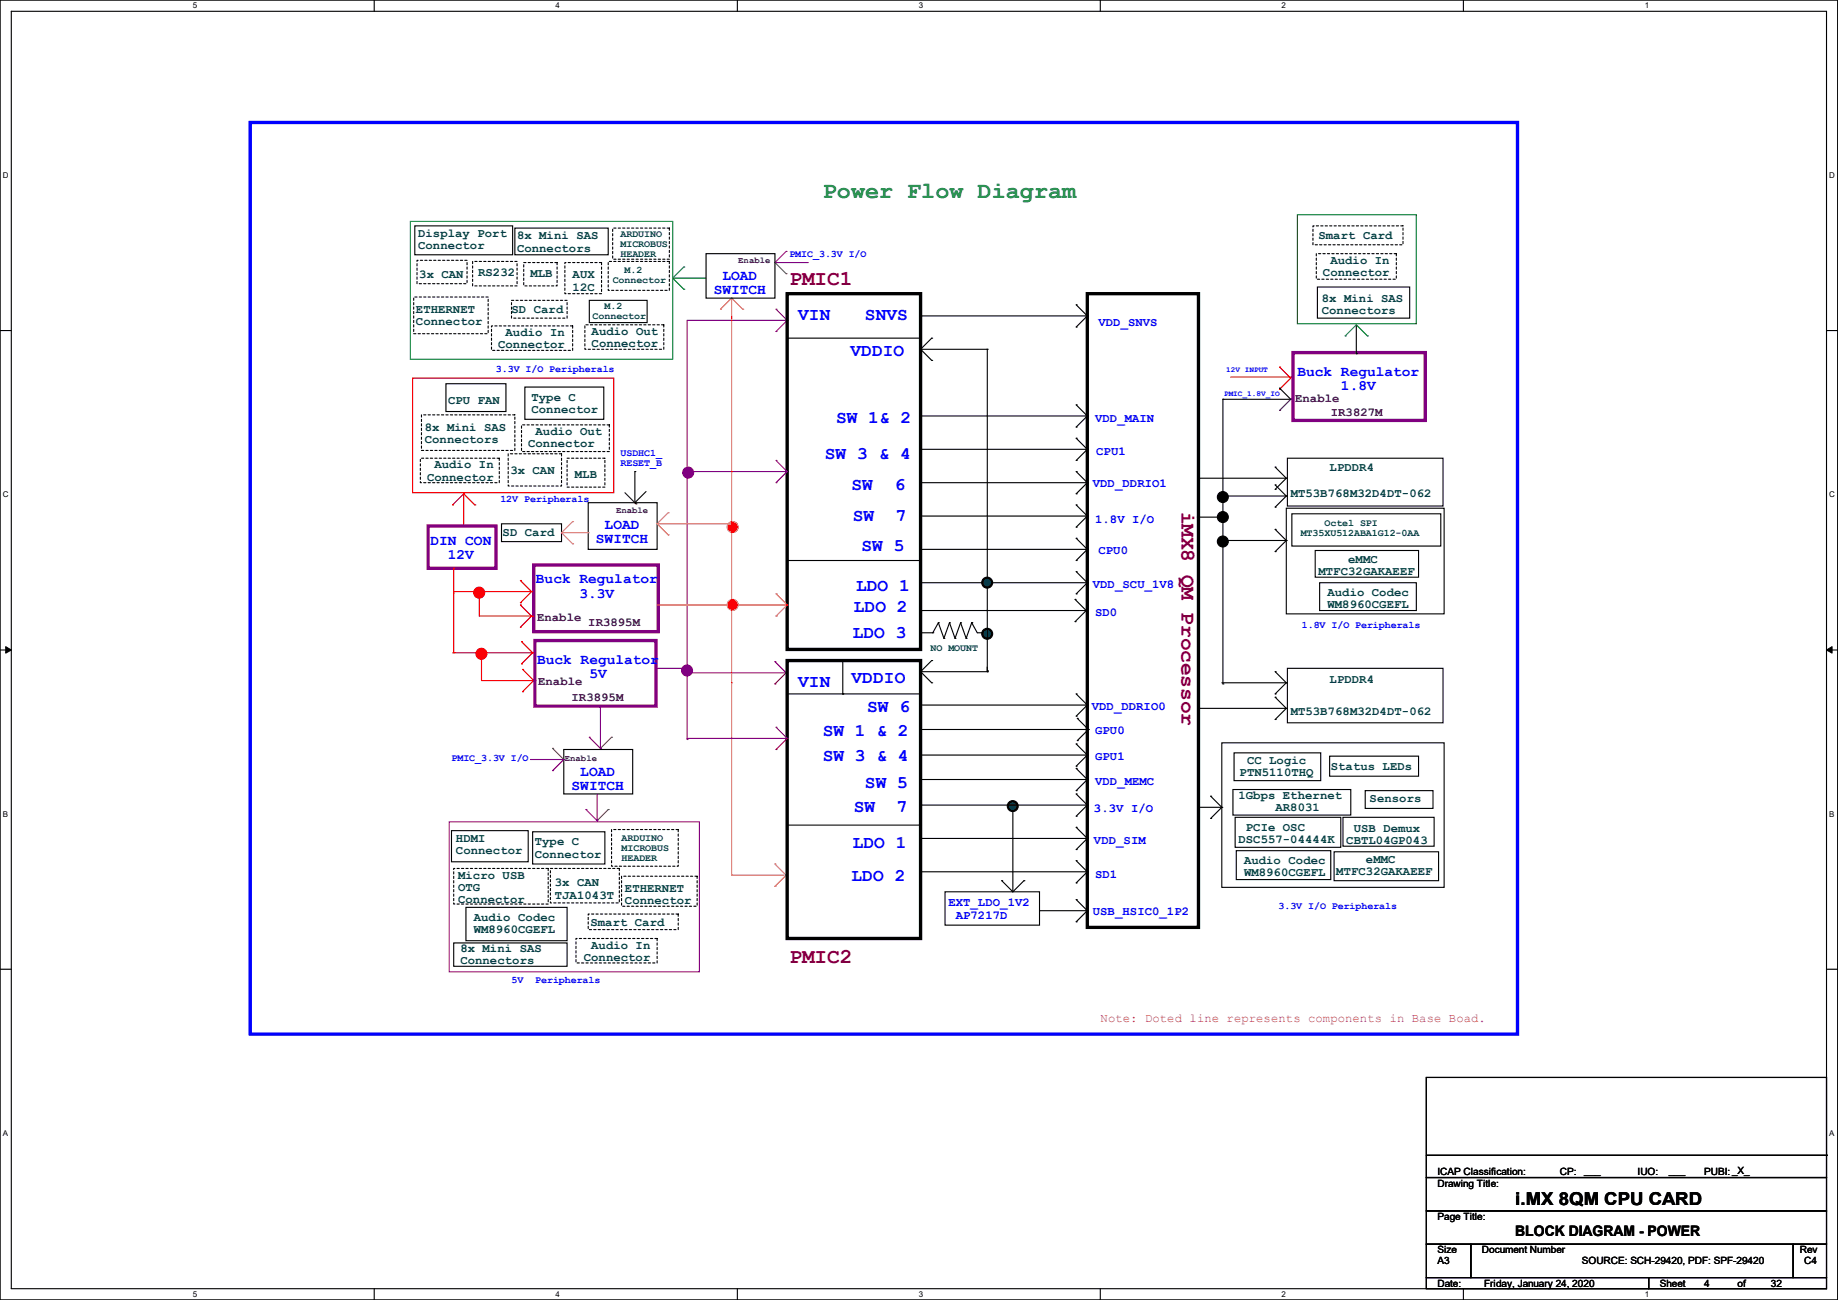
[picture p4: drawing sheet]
<svg xmlns="http://www.w3.org/2000/svg" width="420mm" height="297mm" viewBox="0 0 420 297" stroke-linecap="round" stroke-linejoin="round" font-family="sans-serif">
<path d="M0 0h419.9v297h-419.9zM2.6 2.6h414.8v291.8h-414.8z" fill="none" stroke="#000" stroke-width=".25"/>
<g fill="#fff">
<path d="M44 .3h1v2h-1z"/>
<path d="M44 294.7h1v2h-1z"/>
</g>
<path d="M85.5 0v2.6M85.5 294.4v2.6" fill="none" stroke="#000" stroke-width=".25"/>
<g fill="#fff">
<path d="M127 .3h.9v2h-.9z"/>
<path d="M127 294.7h.9v2h-.9z"/>
</g>
<path d="M168.5 0v2.6M168.5 294.4v2.6" fill="none" stroke="#000" stroke-width=".25"/>
<g fill="#fff">
<path d="M209.9 .3h1v2h-1z"/>
<path d="M209.9 294.7h1v2h-1z"/>
</g>
<path d="M251.4 0v2.6M251.4 294.4v2.6" fill="none" stroke="#000" stroke-width=".25"/>
<g fill="#fff">
<path d="M292.9 .3h.9v2h-.9z"/>
<path d="M292.9 294.7h.9v2h-.9z"/>
</g>
<path d="M334.4 0v2.6M334.4 294.4v2.6" fill="none" stroke="#000" stroke-width=".25"/>
<g fill="#fff">
<path d="M375.8 .3h1v2h-1z"/>
<path d="M375.8 294.7h1v2h-1z"/>
<path d="M.7 39h1.2v2h-1.2z"/>
<path d="M418 39h1.3v2h-1.3z"/>
<path d="M.7 112h1.2v2h-1.2z"/>
<path d="M418 112h1.3v2h-1.3z"/>
</g>
<path d="M0 75.5h2.6M417.4 75.5h2.5" fill="none" stroke="#000" stroke-width=".25"/>
<g fill="#fff">
<path d="M.7 185h1.2v1.9h-1.2z"/>
<path d="M418 185h1.2v1.9h-1.2z"/>
</g>
<path d="M0 148.5h2.6M417.4 148.5h2.5" fill="none" stroke="#000" stroke-width=".25"/>
<path d="M1.3 147.7l1.3 .8-1.3 .7zM417.4 148.5l1.2-.8v1.5z" fill="#000" stroke="#000" stroke-width=".23"/>
<g fill="#fff">
<path d="M.7 257.9h1.2v2h-1.2z"/>
<path d="M418 257.9h1.2v2h-1.2z"/>
</g>
<g fill="none" stroke="#000" stroke-width=".25">
<path d="M94.8 51.6h22.3v6.6h-22.3zM117.6 52.1h21.4v6.1h-21.4zM161.3 58h15.8v10.1h-15.8zM134.7 68.6h13.2v5.1h-13.2zM179.9 77.3h30.5M210.4 77.3h.1M210.4 72.2h38.1M210.4 79.8h15.2M210.4 79.8l2.5 2.5M212.9 77.3h.1M212.9 77.3l-2.5 2.5M225.6 79.8h.1"/>
<path d="M225.6 79.8v73.7M245.9 74.7h.1M245.9 69.6h.1M245.9 69.6l2.6 2.6M248.5 72.2h.1M248.5 72.2l-2.6 2.5M301 65.6h21.1v7.1h-21.1zM309.9 74.5v6.3M101.9 87.7h13.7v6.3h-13.7zM119.9 88.4h18.1v7.4h-18.1zM210.4 95h38.1M212.9 82.3h.1"/>
<path d="M245.9 92.5h.1M245.9 97.6h.1M245.9 92.5l2.6 2.5M248.5 95h.1M248.5 95l-2.6 2.6M279.4 91.2h.1M279.4 91.2v65.1M279.4 91.2h15.8M292.4 88.7h.1M292.4 88.7l2.5 2.5M295.2 91.2h.1M309.9 80.8h.1"/>
<path d="M114.6 119.7h13.7v4h-13.7zM134.4 114.9h15.8v10.6h-15.8zM145.1 107.7h.1M145.1 114.9h.1M145.1 107.7v7.2M147.6 112.3l-2.5 2.6M210.4 102.7h38.1M210.4 117.9h38.1M210.4 110.3h38.1M245.9 100.1h.1M245.9 105.2h.1M245.9 107.7h.1"/>
<path d="M245.9 115.4h.1M245.9 112.8h.1M245.9 100.1l2.6 2.6M245.9 107.7l2.6 2.6M245.9 115.4l2.6 2.5M248.5 102.7h.1M248.5 117.9h.1M248.5 110.3h.1M248.5 102.7l-2.6 2.5M248.5 117.9l-2.6 2.5M248.5 110.3l-2.6 2.5M273.6 118.2h.1"/>
<path d="M273.6 118.2h5.8M274.1 109.3h19.8M279.7 113.3h14.2M291.4 106.7h.1M291.4 111.8h.1M291.4 110.8h.1M291.4 115.9h.1M291.4 106.7l2.5 2.6M291.4 110.8l2.5 2.5M293.9 116.1h36.1v24.2h-36.1zM293.9 109.3h.1M293.9 113.3h.1"/>
<path d="M293.9 109.3l-2.5 2.5M293.9 113.3l-2.5 2.6M294.2 104.7h35.5v10.9h-35.5zM295.2 117.4h34v7.4h-34zM179.9 128.1h30.5M210.1 139.5h38.1M210.4 128.1h.1M210.4 125.5h38.1M210.4 133.1h38.1M245.7 136.9h.1M245.7 136.9l2.5 2.6M245.9 120.4h.1"/>
<path d="M245.9 123h.1M245.9 128.1h.1M245.9 135.7h.1M245.9 130.6h.1M245.9 123l2.6 2.5M245.9 130.6l2.6 2.5M248.2 139.5h.1M248.2 139.5l-2.5 2.5M248.5 125.5h.1M248.5 133.1h.1M248.5 125.5l-2.6 2.6M248.5 133.1l-2.6 2.6"/>
<path d="M279.4 123.5h.1M279.4 123.5h14.5M291.4 120.9h.1M291.4 126h.1M291.4 120.9l2.5 2.6M293.9 123.5h.1M293.9 123.5l-2.5 2.5M300.5 125.8h23.6v6.1h-23.6zM301.5 133.1h22.1v6.4h-22.1zM179.9 158.5h30.5M192.6 158.5h.1M192.6 150.9v7.6"/>
<path d="M210.4 158.5h.1M210.4 144.6h2.7M210.4 153.5l2.5 2.5M210.4 153.5h15.2M212.9 150.9h.1M212.9 156h.1M212.9 150.9l-2.5 2.6M213.1 144.6h.1M214.4 142.3h.1M214.4 142.3l-1.3 2.3M214.4 142.3l1.3 3.5M215.7 145.8h.1"/>
<path d="M217 142.3h.1M217 142.3l-1.3 3.5M217 142.3l1.2 3.5M218.2 145.8h.1M219.5 142.3h.1M219.5 142.3l-1.3 3.5M219.5 142.3l1.3 3.5M220.8 145.8h.1M222 142.3h.1M222 142.3l-1.2 3.5M222 142.3l1.3 2.3h2.5M225.6 153.5h.1"/>
<path d="M225.6 153.2h.1M225.8 144.6h.1M245.7 142h.1M245.9 158.5h.1M245.9 158.5l2.6 2.6M279.2 156h14.7M279.4 156.3h.1M291.4 159.3h.1M291.4 153.5h.1M291.4 158.5h.1M291.4 159.3l2.5 2.5M291.4 153.5l2.5 2.5"/>
<path d="M293.9 156h.1M293.9 156l-2.5 2.5M294.2 152.7h35.5v12.4h-35.5zM128.8 171.2h15.8v10.2h-15.8zM210.4 172.5h38.1M210.4 161.1h38.1M210.4 178.1h38.1M210.6 166.7h38.1M245.9 170h.1M245.9 175h.1M245.9 163.6h.1M245.9 175.6h.1"/>
<path d="M245.9 170l2.6 2.5M245.9 175.6l2.6 2.5M246.2 164.1h.1M246.2 169.2h.1M246.2 164.1l2.5 2.6M248.5 172.5h.1M248.5 161.1h.1M248.5 178.1h.1M248.5 172.5l-2.6 2.5M248.5 161.1l-2.6 2.5M248.5 178.1l-2.6 2.5M248.7 166.7h.1"/>
<path d="M248.7 166.7l-2.5 2.5M274.1 161.8h19.8M279.2 169.7h50.8v33h-50.8zM282 172h19.8v6.4h-19.8zM291.4 164.4h.1M293.9 161.8h.1M293.9 161.8l-2.5 2.6M303.8 172.8h20.3v4.5h-20.3zM103.2 189.8h17.5v7.1h-17.5zM121.7 190h16.5v7.4h-16.5zM179.9 188.5h30.5M210.4 188.5h.1"/>
<path d="M210.4 191.6h38.1M210.4 199.2h38.1M210.4 183.9h38.1M231.4 183.9h.1M231.4 183.9v19.9M245.9 189h.1M245.9 194.1h.1M245.9 196.6h.1M245.9 180.6h.1M245.9 181.4h.1M245.9 186.5h.1M245.9 189l2.6 2.6"/>
<path d="M245.9 196.6l2.6 2.6M245.9 181.4l2.6 2.5M248.5 191.6h.1M248.5 199.2h.1M248.5 183.9h.1M248.5 191.6l-2.6 2.5M248.5 199.2l-2.6 2.5M248.5 183.9l-2.6 2.6M274.1 184.4h5.1M276.6 181.9h.1M276.6 187h.1M276.6 181.9l2.6 2.5"/>
<path d="M279.2 184.4h.1M279.2 184.4l-2.6 2.6M281.7 180.4h27v5.8h-27zM282.2 186.7h24.2v6.9h-24.2zM282.5 194.4h21.6v6.6h-21.6zM304.8 194.6h23.9v6.6h-23.9zM306.9 186.7h20.8v6.6h-20.8zM312 180.6h15.4v4.1h-15.4zM103.7 215.4h25.9v5.4h-25.9zM106.5 207.3h23.1v7.6h-23.1zM215.9 203.8h21.6v7.6h-21.6zM228.9 201.2h.1"/>
<path d="M228.9 201.2l2.5 2.6M234 201.2h.1M234 201.2l-2.6 2.6M237.5 208.1h11M245.9 205.5h.1M245.9 210.6h.1M245.9 201.7h.1M245.9 205.5l2.6 2.6M248.5 208.1h.1M248.5 208.1l-2.6 2.5M0 221.4h2.6M417.4 221.4h2.5"/>
<path d="M325.9 246.2h91.5v22.8h-91.5zM325.9 269h91.5v7.6h-91.5zM325.9 276.6h91.5v7.7h-91.5zM325.9 263.9h91.5M417.4 263.9h.1M325.9 284.3h10.2v7.6h-10.2zM325.9 291.9h50.8v2.5h-50.8zM336.1 284.3h73.6v7.6h-73.6zM376.7 291.9h40.7v2.5h-40.7zM409.7 284.3h7.7v7.6h-7.7z"/>
</g>
<g fill="none" stroke="#ff8000" stroke-width=".25">
<path d="M164.6 70.7h.1M167.2 68.1h.1M167.2 68.1v131.8M167.2 68.1l-2.6 2.6M167.2 68.1l2.5 2.6M169.7 70.7h.1M167.2 107.7h.1M150.2 138.2h29.7M167.9 138.2h.1M177.3 135.7h.1M177.3 135.7l2.6 2.5M179.9 138.2h.1"/>
<path d="M179.9 138.2l-2.6 2.6M167.2 156h.1M177.3 140.8h.1M167.2 199.9h.1M167.2 199.9h11.9M177.1 197.4h.1M177.1 197.4l2.5 2.5-2.5 2.6M177.1 202.5h.1"/>
</g>
<g fill="#000" stroke="#000" stroke-width=".25">
<circle cx="279.4" cy="118.1" r="1.25"/>
<circle cx="279.4" cy="113.6" r="1.25"/>
<circle cx="225.6" cy="133.1" r="1.25"/>
<circle cx="279.4" cy="123.7" r="1.25"/>
<circle cx="225.6" cy="144.8" r="1.25"/>
<circle cx="231.4" cy="184.2" r="1.25"/>
</g>
<path d="M296.5 49.1h27.1v24.9h-27.1zM153.7 63.5h.1M153.7 63.5l2.6 2.6M153.7 63.5h7.6M156.3 66.1h.1" fill="none" stroke="#008000" stroke-width=".25"/>
<path d="M93.8 50.6h59.9v31.5h-59.9zM156.3 61h.1M156.3 61l-2.6 2.5M307.4 76.8h.1M307.4 76.8l2.5-2.6 2.6 2.6M312.5 76.8h.1" fill="none" stroke="#008040" stroke-width=".25"/>
<path d="M177.1 60l2.5 2.5M179.6 62.5h.1M126.3 171h.1M126.3 171l2.5 2.5M139.7 168.4h.1M139.7 168.4l-2.5 2.6M139 185h.1M139 185l-2.6 2.5" fill="none" stroke="#804040" stroke-width=".25"/>
<g fill="none" stroke="#800080" stroke-width=".25">
<path d="M177.1 60h.1M177.1 60h7.6M179.6 57.4h.1M179.6 57.4l-2.5 2.6M177.3 70.7h.1M177.3 75.7h.1M177.3 70.7l2.6 2.5M179.9 73.2h.1M179.9 73.2h-22.9v95.8M179.9 73.2l-2.6 2.5M157 107.7h22.9M177.3 105.2h.1"/>
<path d="M177.3 110.3h.1M177.3 105.2l2.6 2.5M179.9 107.7h.1M179.9 107.7l-2.6 2.6M150.2 152.7h6.8M156.8 153.7h22.8M157 152.7h.1M177.1 151.2h.1M177.1 151.2l2.5 2.5M179.6 153.7h.1M121.2 173.5h7.6M126.3 176.1h.1"/>
<path d="M128.8 173.5h.1M128.8 173.5l-2.5 2.6M134.7 168.4h.1M134.7 168.4l2.5 2.6M137.2 171h.1M137.2 161.6v9.4M157 169h.1M157 168.7h22.9M177.3 166.2h.1M177.3 166.2l2.6 2.5M179.9 168.7h.1M102.7 187.7h57.1v34.3h-57.1z"/>
<path d="M133.9 185h.1M133.9 185l2.5 2.5M136.4 187.5h.1M136.4 181.4v6.1"/>
</g>
<g fill="none" stroke="#f00" stroke-width=".25">
<path d="M94.3 86.4h46v26.2h-46zM281.2 86.1h14M292.4 83.9h.1M292.4 88.9h.1M292.4 83.9l2.5 2.5-2.5 2.5M295.2 86.1h.1M103.4 115.4h.1M106 112.8h.1M106 112.8l-2.6 2.6M106 112.8v7.1M106 112.8l2.5 2.6M108.5 115.4h.1"/>
<path d="M103.7 129.8h.1M103.7 135.2h17.8M103.7 129.8v19.3M109.5 135.2h.1M109.5 135.2v5.6h12.2M118.9 132.6h.1M118.9 137.7h.1M118.9 138.2h.1M118.9 132.6l2.6 2.6M118.9 138.2l2.6 2.6-2.6 2.5M121.5 135.2h.1M121.5 135.2l-2.6 2.5"/>
<path d="M103.4 149.1h18.3M103.7 149.1h.1M110 149.9h.1M110 149.9v5.6h12.2M118.9 143.3h.1M119.2 146.6h.1M119.2 151.7h.1M119.2 146.6l2.5 2.5M119.4 153h.1M119.4 158h.1M119.4 153l2.6 2.5-2.6 2.5M121.7 140.8h.1"/>
<path d="M121.7 149.1h.1M121.7 149.1l-2.5 2.6M122.2 155.5h.1"/>
</g>
<g fill="none" stroke="#000" stroke-width=".25" stroke-dasharray=".5">
<path d="M95.3 59.5h11.4v5.3h-11.4zM108 59.7h10.2v5.6h-10.2zM119.7 60h7.6v5.3h-7.6zM129.1 60h8.4v7.1h-8.4zM139 59.7h14v6.6h-14zM140 52.1h13v7.1h-13zM300 51.6h20.6v4.3h-20.6zM300.8 58h18.3v5.8h-18.3zM94.5 67.9h17v8.3h-17zM112.3 74.5h18.6v5.6h-18.6zM116.9 68.6h12.7v4.1h-12.7zM133.6 74.2h18.1v5.6h-18.1z"/>
<path d="M96.3 94.8h21.3v8.1h-21.3zM119.2 97.1h20v6.1h-20zM96.1 104.7h18v5.6h-18zM116.1 103.7h12.2v7.3h-12.2zM129.6 104.7h8.6v6.6h-8.6zM103.7 198.4h21.6v8.1h-21.6zM125.8 198.4h15.7v7.9h-15.7zM139.7 189.5h15.3v8.4h-15.3zM131.6 214.4h18.6v5.6h-18.6zM134.4 208.8h20.6v3.6h-20.6zM142 200.2h17.3v6.9h-17.3z"/>
</g>
<g fill="#004040" stroke="#004040" stroke-width=".25">
<circle cx="231.4" cy="184.2" r=".74"/>
<circle cx="225.6" cy="144.8" r=".74"/>
<circle cx="225.6" cy="133.1" r=".74"/>
</g>
<g fill="#800080" stroke="#800080" stroke-width=".25">
<circle cx="157.2" cy="108" r="1.25"/>
<circle cx="157" cy="153.2" r="1.25"/>
</g>
<path d="M179.9 67.1h30.5v81.3h-30.5zM248.5 67.1h25.4v144.8h-25.4zM179.9 150.9h30.5v63.5h-30.5z" fill="none" stroke="#000" stroke-width=".76"/>
<path d="M177.1 156.3h.1M179.6 153.7l-2.5 2.6M177.3 171.2h.1M179.9 168.7l-2.6 2.5" fill="none" stroke="#800040" stroke-width=".25"/>
<path d="M295.4 80.6h30.3v15.5h-30.3zM97.8 120.2h15.5v9.6h-15.5zM122 129.1h28.4v15.2h-28.4zM122.2 146.3h27.7v15h-27.7z" fill="none" stroke="#800080" stroke-width=".76"/>
<path d="M292.4 93.8h.1M294.9 91.2l-2.5 2.6" fill="none" stroke="#400040" stroke-width=".25"/>
<g fill="#f00" stroke="#f00" stroke-width=".25">
<circle cx="109.5" cy="135.4" r="1.25"/>
<circle cx="110" cy="149.4" r="1.25"/>
</g>
<g fill="#ff8000" stroke="#ff8000" stroke-width=".25">
<circle cx="167.4" cy="138.2" r="1.25"/>
<circle cx="167.4" cy="120.4" r="1.25"/>
</g>
<path d="M57.2 28h289.6v208.3h-289.6z" fill="none" stroke="#00f" stroke-width=".76"/>
<path d="M130.9 119.2h.1M130.9 119.2l-2.6 2.5M150.2 119.7h16.5M150.2 119.7l2.5 2.5M152.7 117.1h.1M152.7 117.1l-2.5 2.6M166.7 119.7h.1M128.3 121.7h6.1M128.3 121.7l2.6 2.5M130.9 124.2h.1M134.4 121.7h.1M152.7 122.2h.1" fill="none" stroke="#ff8040" stroke-width=".25"/>
<path d="M142.8 112.6l2.5 2.5M145.3 115.1h.1" fill="none" stroke="#400000" stroke-width=".25"/>
<text font-size="5.3" fill="#008040" x="188" y="45.2">Power Flow Diagram</text>
<g font-size="4.8" fill="#800040">
<text x="180.4" y="65.1">PMIC1</text>
<text x="270" y="116.9" transform="rotate(90 270 116.9)">iMX8 QM Processor</text>
<text x="180.4" y="220">PMIC2</text>
</g>
<g font-size="4.1" fill="#00f">
<text x="182.4" y="73.1">VIN</text>
<text x="197.7" y="73.1">SNVS</text>
<text x="194.4" y="81.4">VDDIO</text>
<text x="191.1" y="96.7">SW 1&amp; 2</text>
<text x="188.5" y="104.8">SW 3 &amp; 4</text>
<text x="194.6" y="111.9">SW</text>
<text x="204.4" y="111.9">6</text>
<text x="194.9" y="119">SW</text>
<text x="204.7" y="119">7</text>
<text x="196.9" y="125.9">SW 5</text>
<text x="195.6" y="135">LDO 1</text>
<text x="195.1" y="139.9">LDO 2</text>
<text x="194.9" y="145.7">LDO 3</text>
<text x="182.4" y="156.9">VIN</text>
<text x="194.6" y="156.1">VDDIO</text>
<text x="198.2" y="162.7">SW 6</text>
<text x="188" y="173.9">SW 3 &amp; 4</text>
<text x="188" y="168.1">SW 1 &amp; 2</text>
<text x="195.1" y="185.6">SW</text>
<text x="197.7" y="180">SW 5</text>
<text x="204.9" y="185.6">7</text>
<text x="194.9" y="193.7">LDO 1</text>
<text x="194.6" y="201.3">LDO 2</text>
</g>
<text font-size="4.1" x="346.2" y="275.3">i.MX 8QM CPU CARD</text>
<g font-size="3.3" fill="#00f">
<text x="165.1" y="64">LOAD</text>
<text x="163.1" y="67.3">SWITCH</text>
<text x="296.5" y="85.8">Buck Regulator</text>
<text x="306.4" y="89.1">1.8V</text>
<text x="98.3" y="124.4">DIN CON</text>
<text x="136.2" y="124.2">SWITCH</text>
<text x="138.2" y="120.9">LOAD</text>
<text x="102.3" y="127.7">12V</text>
<text x="122.5" y="133.3">Buck Regulator</text>
<text x="132.4" y="136.6">3.3V</text>
<text x="122.7" y="151.6">Buck Regulator</text>
<text x="134.7" y="154.9">5V</text>
<text x="132.6" y="177.2">LOAD</text>
<text x="130.6" y="180.6">SWITCH</text>
</g>
<text font-size="3.3" x="346.2" y="282.3">BLOCK DIAGRAM - POWER</text>
<g font-size="2.8" fill="#004040">
<text x="95.5" y="54.2">Display Port</text>
<text x="95.5" y="57">Connector</text>
<text x="118.2" y="54.7">8x Mini SAS</text>
<text x="118.2" y="57.5">Connectors</text>
<text x="301.3" y="54.7">Smart Card</text>
<text x="95.8" y="63.6">3x CAN</text>
<text x="109.3" y="63.1">RS232</text>
<text x="121.2" y="63.3">MLB</text>
<text x="130.9" y="63.6">AUX</text>
<text x="302.3" y="63.1">Connector</text>
<text x="304" y="60.3">Audio In</text>
<text x="95" y="71.5">ETHERNET</text>
<text x="116.9" y="71.5">SD Card</text>
<text x="130.9" y="66.4">12C</text>
<text x="302" y="68.9">8x Mini SAS</text>
<text x="302" y="71.7">Connectors</text>
<text x="95" y="74.3">Connector</text>
<text x="115.5" y="76.8">Audio In</text>
<text x="135.2" y="76.5">Audio Out</text>
<text x="113.8" y="79.6">Connector</text>
<text x="135.2" y="79.3">Connector</text>
<text x="102.4" y="92.3">CPU FAN</text>
<text x="121.5" y="91.5">Type C</text>
<text x="121.5" y="94.3">Connector</text>
<text x="97.1" y="98.4">8x Mini SAS</text>
<text x="97.1" y="101.2">Connectors</text>
<text x="122.4" y="99.4">Audio Out</text>
<text x="99.3" y="107">Audio In</text>
<text x="120.7" y="102.2">Connector</text>
<text x="303.8" y="107.5">LPDDR4</text>
<text x="97.6" y="109.8">Connector</text>
<text x="116.6" y="108.3">3x CAN</text>
<text x="131.4" y="109.3">MLB</text>
<text x="294.9" y="113.6">MT53B768M32D4DT-062</text>
<text x="114.9" y="122.5">SD Card</text>
<text x="301.3" y="131.4">MTFC32GAKAEEF</text>
<text x="308" y="128.6">eMMC</text>
<text x="303.3" y="136.2">Audio Codec</text>
<text x="303.3" y="139">WM8960CGEFL</text>
<text x="303.8" y="156">LPDDR4</text>
<text x="294.9" y="163.4">MT53B768M32D4DT-062</text>
<text x="283.3" y="177.4">PTN5110THQ</text>
<text x="285" y="174.6">CC Logic</text>
<text x="304.1" y="175.9">Status LEDs</text>
<text x="283" y="182.5">1Gbps Ethernet</text>
<text x="291.5" y="185.3">AR8031</text>
<text x="313" y="183.2">Sensors</text>
<text x="284.7" y="189.8">PCIe OSC</text>
<text x="309.3" y="190.1">USB Demux</text>
<text x="104.2" y="192.4">HDMI</text>
<text x="104.2" y="195.2">Connector</text>
<text x="122.2" y="193.1">Type C</text>
<text x="122.2" y="195.9">Connector</text>
<text x="283" y="192.6">DSC557-04444K</text>
<text x="284.3" y="197.4">Audio Codec</text>
<text x="307.6" y="192.9">CBTL04GP043</text>
<text x="312.1" y="197.2">eMMC</text>
<text x="104.7" y="200.7">Micro USB</text>
<text x="104.7" y="203.5">OTG</text>
<text x="126.8" y="202.5">3x CAN</text>
<text x="142.8" y="203.8">ETHERNET</text>
<text x="284.3" y="200.2">WM8960CGEFL</text>
<text x="305.4" y="200">MTFC32GAKAEEF</text>
<text x="104.7" y="206.3">Connector</text>
<text x="126.8" y="205.3">TJA1043T</text>
<text x="142.8" y="206.6">Connector</text>
<text x="108.2" y="210.4">Audio Codec</text>
<text x="108.2" y="213.2">WM8960CGEFL</text>
<text x="134.9" y="211.7">Smart Card</text>
<text x="105.2" y="217.5">8x Mini SAS</text>
<text x="105.2" y="220.3">Connectors</text>
<text x="133.4" y="219.5">Connector</text>
<text x="135.1" y="216.7">Audio In</text>
</g>
<g font-size="2.8" fill="#00f">
<text x="251" y="74.5">VDD_SNVS</text>
<text x="250.2" y="96.4">VDD_MAIN</text>
<text x="250.5" y="104">CPU1</text>
<text x="249.7" y="111.3">VDD_DDRIO1</text>
<text x="250.2" y="119.5">1.8V I/O</text>
<text x="251" y="126.6">CPU0</text>
<text x="249.7" y="134.5">VDD_SCU_1V8</text>
<text x="250.2" y="140.8">SD0</text>
<text x="249.5" y="162.1">VDD_DDRIO0</text>
<text x="250.2" y="167.7">GPU0</text>
<text x="250.2" y="173.6">GPU1</text>
<text x="250.2" y="179.4">VDD_MEMC</text>
<text x="250" y="185.5">3.3V I/O</text>
<text x="250" y="192.9">VDD_SIM</text>
<text x="250.2" y="200.5">SD1</text>
<text x="216.7" y="207.1">EXT_LDO_1V2</text>
<text x="218.4" y="209.9">AP7217D</text>
<text x="249.7" y="209.1">USB_HSIC0_1P2</text>
</g>
<g font-size="2.8" fill="#400040">
<text x="296" y="91.8">Enable</text>
<text x="304.1" y="95.1">IR3827M</text>
<text x="122.7" y="141.8">Enable</text>
<text x="134.4" y="143.1">IR3895M</text>
<text x="123" y="156.5">Enable</text>
<text x="130.6" y="160.1">IR3895M</text>
</g>
<text font-size="2.8" fill="#ff0080" x="251.5" y="233.4">Note: Doted line represents components in Base Boad.</text>
<g font-size="2.3" fill="#004040">
<text x="141.8" y="54.2">ARDUINO</text>
<text x="141.8" y="56.5">MICROBUS</text>
<text x="141.8" y="58.8">HEADER</text>
<text x="140" y="64.6">Connector</text>
<text x="142.7" y="62.4">M.2</text>
<text x="138.1" y="70.5">M.2</text>
<text x="135.4" y="72.8">Connector</text>
<text x="297.2" y="122.6">MT35XU512ABA1G12-0AA</text>
<text x="302.6" y="120.3">Octel SPI</text>
<text x="212.6" y="148.7">NO MOUNT</text>
<text x="142" y="192.2">ARDUINO</text>
<text x="142" y="194.4">MICROBUS</text>
<text x="142" y="196.7">HEADER</text>
</g>
<g font-size="2.3" fill="#00f">
<text x="180.4" y="58.8">PMIC_3.3V I/O</text>
<text x="113.3" y="85">3.3V I/O Peripherals</text>
<text x="141.8" y="104.3">USDHC1_</text>
<text x="141.8" y="106.6">RESET_B</text>
<text x="114.3" y="114.7">12V Peripherals</text>
<text x="297.5" y="143.4">1.8V I/O Peripherals</text>
<text x="103.2" y="173.9">PMIC_3.3V I/O</text>
<text x="292.1" y="207.6">3.3V I/O Peripherals</text>
<text x="116.9" y="224.7">5V</text>
<text x="122.3" y="224.7">Peripherals</text>
</g>
<g font-size="2.3">
<text x="328.5" y="268.6">ICAP Classification:</text>
<text x="356.4" y="268.6">CP:</text>
<text x="362" y="268.3">___</text>
<text x="374.2" y="268.6">IUO:</text>
<text x="381.3" y="268.3">___</text>
<text x="389.4" y="268.6">PUBI: _X_</text>
<text x="328.5" y="271.1">Drawing Title:</text>
<text x="328.5" y="278.7">Page Title:</text>
<text x="328.5" y="286.3">Size</text>
<text x="338.6" y="286.3">Document Number</text>
<text x="411.3" y="286.3">Rev</text>
<text x="328.5" y="294">Date:</text>
<text x="328.5" y="288.9">A3</text>
<text x="339.1" y="294">Friday, January 24, 2020</text>
<text x="361.5" y="288.9">SOURCE: SCH-29420, PDF: SPF-29420</text>
<text x="379.3" y="294">Sheet</text>
<text x="389.4" y="294">4</text>
<text x="397" y="294">of</text>
<text x="404.7" y="294">32</text>
<text x="412.3" y="288.9">C4</text>
</g>
<g font-size="2" fill="#400040">
<text x="168.7" y="60.2">Enable</text>
<text x="140.8" y="117.3">Enable</text>
<text x="129.1" y="173.9">Enable</text>
</g>
<g font-size="1.8">
<text x="44" y="1.9">5</text>
<text x="127" y="1.9">4</text>
<text x="209.9" y="1.9">3</text>
<text x="292.9" y="1.9">2</text>
<text x="375.8" y="1.9">1</text>
<text x=".7" y="40.6">D</text>
<text x="418" y="40.6">D</text>
<text x=".7" y="113.6">C</text>
<text x="418" y="113.6">C</text>
<text x=".7" y="186.6">B</text>
<text x="418" y="186.6">B</text>
<text x=".7" y="259.5">A</text>
<text x="418" y="259.5">A</text>
<text x="44" y="296.3">5</text>
<text x="127" y="296.3">4</text>
<text x="209.9" y="296.3">3</text>
<text x="292.9" y="296.3">2</text>
<text x="375.8" y="296.3">1</text>
</g>
<g font-size="1.8" fill="#00f">
<text x="280.2" y="84.9">12V INPUT</text>
<text x="279.7" y="90.5">PMIC_1.8V_IO</text>
</g>
</svg>
